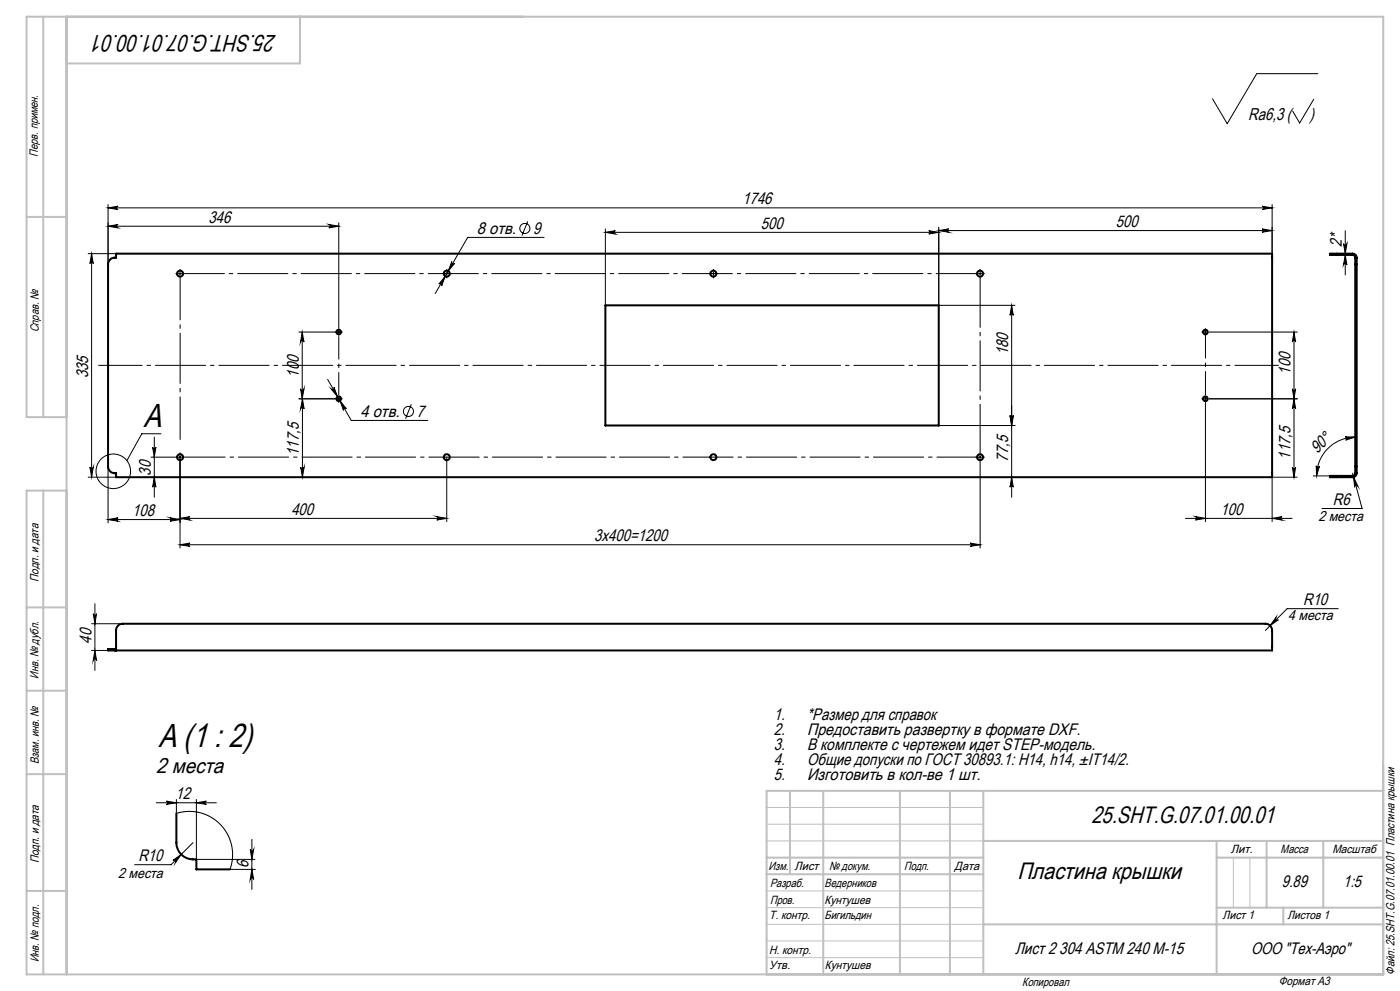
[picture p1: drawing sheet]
<svg xmlns="http://www.w3.org/2000/svg" width="420mm" height="297mm" viewBox="0 0 420 297" stroke-linecap="round" stroke-linejoin="round" font-family="sans-serif">
<g fill="none" stroke="#000" stroke-width=".6">
<path d="M34.8 76h346.8v67h-346.8v-1.2a2.02 2.02 0 0 1-2.4-2v-60.6a2.09 2.09 0 0 1 2.4-2zM406.6 77.2v64.6M406.6 77.2a.78 .78 0 0 0-.8-.8h-6.8v-.4h6.8a1.21 1.21 0 0 1 1.2 1.2M406.6 77.2h.4M407 77.2v64.6M181.6 91.5h100v36h-100zM406.6 141.8a.78 .78 0 0 1-.8 .8h-6.8v.4h6.8a1.21 1.21 0 0 0 1.2-1.2M406.6 141.8h.4M34.8 194.5h-2.4v.4h349.2v-6a1.99 1.99 0 0 0-2-2h-342.8a1.99 1.99 0 0 0-2 2v6M52.9 243.8v8.8a5.1 5.1 0 0 0 6 5v3h10.1"/>
<circle cx="54" cy="82" r=".89"/>
<circle cx="101.6" cy="99.5" r=".7"/>
<circle cx="134" cy="82" r=".89"/>
<circle cx="214" cy="82" r=".89"/>
<circle cx="294" cy="82" r=".89"/>
<circle cx="361.6" cy="99.5" r=".7"/>
<circle cx="101.6" cy="119.5" r=".7"/>
<circle cx="361.6" cy="119.5" r=".7"/>
<circle cx="54" cy="137" r=".89"/>
<circle cx="134" cy="137" r=".89"/>
<circle cx="214" cy="137" r=".89"/>
<circle cx="294" cy="137" r=".89"/>
</g>
<g fill="none" stroke="#000" stroke-width=".3">
<path d="M394.1 29.7l-4.2 7.2-2.1-3.6M395.4 22.1h-18.4l-8.8 15-4.5-7.5M26.5 76h8.3M27.5 76l.5 3a.49 .49 0 0 0-.5-.4 .49 .49 0 0 0-.5 .4zM27.5 76v67M32.4 62.3l3-.5a.49 .49 0 0 0-.4 .5 .49 .49 0 0 0 .4 .5zM32.4 67.8l3-.5a.51 .51 0 0 0-.4 .5 .51 .51 0 0 0 .4 .5zM32.4 61.3v17.9M32.4 62.3h349.2M32.4 67.8h69.2M98.6 67.3l3 .5-3 .5a.51 .51 0 0 0 .5-.5 .51 .51 0 0 0-.5-.5zM101.6 66.8v31.5"/>
<path d="M135.5 78.4a.51 .51 0 0 0 .2 .7 .51 .51 0 0 0 .7-.2l-1.9 2.3zM158.3 66.3l-1.7 4.3M163.2 71.2h-22.9l-9.7 16.8M181.6 69.6l3-.5a.49 .49 0 0 0-.5 .5 .49 .49 0 0 0 .5 .5zM181.6 68.6v22.9M181.6 69.6h100M278.6 69.1l3 .5-3 .5a.49 .49 0 0 0 .5-.5 .49 .49 0 0 0-.5-.5zM281.6 69.1l3-.5a.49 .49 0 0 0-.4 .5 .49 .49 0 0 0 .4 .5zM281.6 68.1v23.4h22.9M281.6 69.1h100M378.6 61.8l3 .5-3 .5a.49 .49 0 0 0 .5-.5 .49 .49 0 0 0-.5-.5zM378.6 68.6l3 .5-3 .5a.49 .49 0 0 0 .5-.5 .49 .49 0 0 0-.5-.5z"/>
<path d="M381.6 61.3v14.7M403 73a.51 .51 0 0 0 .6 .5 .51 .51 0 0 0 .5-.5l-.5 3zM403.6 76.4l.5 3a.51 .51 0 0 0-.5-.5 .51 .51 0 0 0-.6 .5zM403.6 69.1v13.3M53.5 82h1M54 81.5v1M89.7 99.5h10.7M90.7 99.5l.5 3a.51 .51 0 0 0-.5-.5 .51 .51 0 0 0-.5 .5zM90.7 99.5v20M101.1 99.5h1M101.6 99v1M133.5 82h1"/>
<path d="M133.6 82.8l-1.1 2.9a.49 .49 0 0 0-.2-.7 .49 .49 0 0 0-.6 .2zM134 81.5v1M213.5 82h1M214 81.5v1M293.5 82h1M294 81.5v1M303.5 91.5l.5 3a.49 .49 0 0 0-.5-.5 .49 .49 0 0 0-.5 .5zM303.5 91.5v57.5M361.1 99.5h1M361.6 99v1M362.8 99.5h26.4M388.2 99.5l.5 3a.49 .49 0 0 0-.5-.4 .49 .49 0 0 0-.5 .4z"/>
<path d="M388.2 99.5v43.5M89.7 119.5h10.7M90.2 116.5a.51 .51 0 0 0 .5 .5 .51 .51 0 0 0 .5-.5l-.5 3zM90.7 119.5l.5 3a.51 .51 0 0 0-.5-.5 .51 .51 0 0 0-.5 .5zM90.7 119.5v23.5M98.3 113.7l7.1 12.3h22.9M99.3 116.6a.49 .49 0 0 0 .7 .1 .49 .49 0 0 0 .2-.6l1.1 2.8zM101.1 119.5h1M101.6 119v1M361.1 119.5h1M361.6 119v1M362.8 119.5h26.4"/>
<path d="M387.7 116.5a.49 .49 0 0 0 .5 .5 .49 .49 0 0 0 .5-.5l-.5 3zM388.2 119.5l.5 3a.49 .49 0 0 0-.5-.4 .49 .49 0 0 0-.5 .4zM32.4 139.8v16.9M45.3 137h7.3M45.8 134a.49 .49 0 0 0 .5 .5 .49 .49 0 0 0 .5-.5l-.5 3zM46.3 131v18M48.3 130h-5.8l-4.4 8M53.5 137h1M54 136.5v27.7M102 120.1l1.9 2.4a.49 .49 0 0 0-.7-.2 .49 .49 0 0 0-.2 .7zM123.4 121.1l-1.7 4.4M134 137v19.3"/>
<path d="M281.6 127.5h22.9M293.5 137h1M294 136.5v1M294 138.4v25.8M303 124.5a.49 .49 0 0 0 .5 .5 .49 .49 0 0 0 .5-.5l-.5 3zM361.6 120.7v35.6M394.9 139.6a.5 .5 0 0 0 .4 .5 .5 .5 0 0 0 .6-.4l-.9 2.9zM403.5 130.9l3.1 .1-2.9 .9a.5 .5 0 0 0 .4-.6 .5 .5 0 0 0-.6-.4zM406.6 131a11.6 11.6 0 0 0-11.6 11.6M26.5 143h8.3M27 140a.49 .49 0 0 0 .5 .5 .49 .49 0 0 0 .5-.5l-.5 3zM32.4 155.7l3-.5a.51 .51 0 0 0-.4 .5 .51 .51 0 0 0 .4 .5z"/>
<path d="M32.4 155.7h21.6M46.3 143l.5 3a.49 .49 0 0 0-.5-.5 .49 .49 0 0 0-.5 .5zM51 155.2l3 .5-3 .5a.51 .51 0 0 0 .5-.5 .51 .51 0 0 0-.5-.5zM54 155.4l3-.6a.51 .51 0 0 0-.5 .5 .51 .51 0 0 0 .5 .6zM54 155.4h80M90.2 140a.51 .51 0 0 0 .5 .5 .51 .51 0 0 0 .5-.5l-.5 3zM131 154.8l3 .6-3 .5a.51 .51 0 0 0 .5-.6 .51 .51 0 0 0-.5-.5zM303.5 143l.5 3a.49 .49 0 0 0-.5-.5 .49 .49 0 0 0-.5 .5zM355.6 155.4h32M358.6 154.8l3 .6-3 .5a.51 .51 0 0 0 .5-.6 .51 .51 0 0 0-.5-.5zM381.6 155.4l3-.6a.51 .51 0 0 0-.5 .5 .51 .51 0 0 0 .5 .6zM387.7 140a.49 .49 0 0 0 .5 .5 .49 .49 0 0 0 .5-.5l-.5 3z"/>
<path d="M389.2 143h-7.6v13.3M394 142.6h5M405.8 141.8l2.8 10.6h-12M406.1 143l1.3 2.7a.5 .5 0 0 0-.7-.3 .5 .5 0 0 0-.3 .6zM54 163.3l3-.5a.49 .49 0 0 0-.5 .5 .49 .49 0 0 0 .5 .5zM54 163.3h240M291 162.8l3 .5-3 .5a.49 .49 0 0 0 .5-.5 .49 .49 0 0 0-.5-.5zM27.5 186.9h9.3M27.5 194.9h4.9M28 183.9a.49 .49 0 0 0 .5 .5 .49 .49 0 0 0 .5-.5l-.5 3zM28.5 194.9l.5 3a.49 .49 0 0 0-.5-.5 .49 .49 0 0 0-.5 .5zM28.5 180.9v20"/>
<path d="M382.8 185a.5 .5 0 0 0 0 .7 .5 .5 0 0 0 .7 0l-2.5 1.8zM401.5 182.4h-15.3l-6.6 6.5M52.9 239.6v4.2l3.5-.6h1.8l2.4 .5 1.8 .7 1.8 1.1 2.9 2.7 1.7 3 .8 2.9 .1 3.2-.7 3.3M58.9 239.6v18h17.6M46.9 240.6h18M49.9 240.1l3 .5-3 .5a.49 .49 0 0 0 .5-.5 .49 .49 0 0 0-.5-.5zM51.9 257.8l2.5-1.7-1.8 2.5a.51 .51 0 0 0 0-.7 .51 .51 0 0 0-.7-.1zM57.9 252.6l-6.6 6.5h-10.9M58.9 240.6l3-.5a.49 .49 0 0 0-.5 .5 .49 .49 0 0 0 .5 .5zM75.1 254.6a.51 .51 0 0 0 .5 .4 .51 .51 0 0 0 .5-.4l-.5 3zM75.6 251.6v15M58.9 260.6h17.7"/>
<path d="M75.6 260.6l.5 3a.51 .51 0 0 0-.5-.5 .51 .51 0 0 0-.5 .5z"/>
<circle cx="157.5" cy="68.5" r="1.51"/>
<circle cx="122.5" cy="123.3" r="1.51"/>
<circle cx="34" cy="141.3" r="5.2"/>
</g>
<path d="M29.5 109.5h354.1" fill="none" stroke="#000" stroke-width=".3" stroke-dasharray="15.2 1.3 1.3 1.3" stroke-dashoffset="2" stroke-linecap="butt"/>
<g fill="none" stroke="#000" stroke-width=".3" stroke-dasharray="15.2 1.3 1.3 1.3" stroke-linecap="butt">
<path d="M53 82h-.4M54 81v-.4M100.6 99.5h-.2M101.6 98.5v-.2M102.6 99.5h.2M133 82h-.4M134 81v-.4M134 83v.4M135 82h.4M213 82h-.4M214 81v-.4M214 83v.4"/>
<path d="M215 82h.4M293 82h-.4M294 81v-.4M294 83v.4M295 82h.4M360.6 99.5h-.2M361.6 98.5v-.2M362.6 99.5h.2M100.6 119.5h-.2M101.6 100.5v.2M102.6 119.5h.2M360.6 119.5h-.2"/>
<path d="M361.6 100.5v.2M362.6 119.5h.2M53 137h-.4M54 136v-.4M54 138v.4M101.6 120.5v.2M293 137h-.4M294 138v.4M295 137h.4M361.6 120.5v.2"/>
</g>
<path d="M54 83v48.8" fill="none" stroke="#000" stroke-width=".3" stroke-dasharray="15.2 1.3 1.3 1.3" stroke-dashoffset="2.3" stroke-linecap="butt"/>
<path d="M55 82h238.1" fill="none" stroke="#000" stroke-width=".3" stroke-dasharray="15.2 1.3 1.3 1.3" stroke-dashoffset="2.9" stroke-linecap="butt"/>
<path d="M294 136v-52.7" fill="none" stroke="#000" stroke-width=".3" stroke-dasharray="15.2 1.3 1.3 1.3" stroke-dashoffset=".3" stroke-linecap="butt"/>
<path d="M361.6 118.5v-18.3" fill="none" stroke="#000" stroke-width=".3" stroke-dasharray="15.2 1.3 1.3 1.3" stroke-dashoffset="8" stroke-linecap="butt"/>
<path d="M101.6 118.5v-17.7" fill="none" stroke="#000" stroke-width=".3" stroke-dasharray="15.2 1.3 1.3 1.3" stroke-dashoffset="8.3" stroke-linecap="butt"/>
<path d="M55 137h238.6" fill="none" stroke="#000" stroke-width=".3" stroke-dasharray="15.2 1.3 1.3 1.3" stroke-dashoffset="2.6" stroke-linecap="butt"/>
<path d="M230 242h65M230 247h65M230 252h65M370 257v15M375 257v15M230 277h65M230 272h65M230 267h65M230 287h65M230 282h65" fill="none" stroke="#c0c0c0" stroke-width=".3"/>
<g fill="none" stroke="#c0c0c0" stroke-width=".6">
<path d="M13 5v120M20 5v287M90 5v14h-70M8 65h12M20 125h-12v-120h407v287h-407v-145h12M13 147v145M8 182h12M8 207h12M8 232h12M237 237v25M247 237v55M270 237v55"/>
<path d="M285 237v55M295 237v55M415 237h-185v55M230 257h65M295 252h120M365 252v40M365 257h50M380 252v20M397 252v20M8 267h12M230 262h65M295 277h120"/>
<path d="M365 272h50M385 272v5"/>
</g>
<g fill="#000">
<path d="M27.5 76l.5 3a.49 .49 0 0 0-.5-.4 .49 .49 0 0 0-.5 .4zM27 140a.49 .49 0 0 0 .5 .5 .49 .49 0 0 0 .5-.5l-.5 3zM303 124.5a.49 .49 0 0 0 .5 .5 .49 .49 0 0 0 .5-.5l-.5 3zM303.5 143l.5 3a.49 .49 0 0 0-.5-.5 .49 .49 0 0 0-.5 .5zM45.8 134a.49 .49 0 0 0 .5 .5 .49 .49 0 0 0 .5-.5l-.5 3zM46.3 143l.5 3a.49 .49 0 0 0-.5-.5 .49 .49 0 0 0-.5 .5zM388.2 119.5l.5 3a.49 .49 0 0 0-.5-.4 .49 .49 0 0 0-.5 .4zM387.7 140a.49 .49 0 0 0 .5 .5 .49 .49 0 0 0 .5-.5l-.5 3zM90.7 119.5l.5 3a.51 .51 0 0 0-.5-.5 .51 .51 0 0 0-.5 .5zM90.2 140a.51 .51 0 0 0 .5 .5 .51 .51 0 0 0 .5-.5l-.5 3z"/>
<path d="M32.4 62.3l3-.5a.49 .49 0 0 0-.4 .5 .49 .49 0 0 0 .4 .5zM378.6 61.8l3 .5-3 .5a.49 .49 0 0 0 .5-.5 .49 .49 0 0 0-.5-.5zM32.4 155.7l3-.5a.51 .51 0 0 0-.4 .5 .51 .51 0 0 0 .4 .5zM51 155.2l3 .5-3 .5a.51 .51 0 0 0 .5-.5 .51 .51 0 0 0-.5-.5zM358.6 154.8l3 .6-3 .5a.51 .51 0 0 0 .5-.6 .51 .51 0 0 0-.5-.5zM381.6 155.4l3-.6a.51 .51 0 0 0-.5 .5 .51 .51 0 0 0 .5 .6z"/>
<path d="M278.6 69.1l3 .5-3 .5a.49 .49 0 0 0 .5-.5 .49 .49 0 0 0-.5-.5zM181.6 69.6l3-.5a.49 .49 0 0 0-.5 .5 .49 .49 0 0 0 .5 .5z"/>
<path d="M378.6 68.6l3 .5-3 .5a.49 .49 0 0 0 .5-.5 .49 .49 0 0 0-.5-.5zM281.6 69.1l3-.5a.49 .49 0 0 0-.4 .5 .49 .49 0 0 0 .4 .5zM98.6 67.3l3 .5-3 .5a.51 .51 0 0 0 .5-.5 .51 .51 0 0 0-.5-.5zM32.4 67.8l3-.5a.51 .51 0 0 0-.4 .5 .51 .51 0 0 0 .4 .5zM58.9 240.6l3-.5a.49 .49 0 0 0-.5 .5 .49 .49 0 0 0 .5 .5zM49.9 240.1l3 .5-3 .5a.49 .49 0 0 0 .5-.5 .49 .49 0 0 0-.5-.5z"/>
<path d="M403.6 76.4l.5 3a.51 .51 0 0 0-.5-.5 .51 .51 0 0 0-.6 .5zM403 73a.51 .51 0 0 0 .6 .5 .51 .51 0 0 0 .5-.5l-.5 3z"/>
<path d="M133.6 82.8l-1.9 2.4a.49 .49 0 0 1 .6-.2 .49 .49 0 0 1 .2 .7zM135.5 78.4l-1 2.8 1.9-2.3a.51 .51 0 0 1-.7 .2 .51 .51 0 0 1-.2-.7zM99.3 116.6l2 2.3-1.1-2.8a.49 .49 0 0 1-.2 .6 .49 .49 0 0 1-.7-.1zM102 120.1l1 2.9a.49 .49 0 0 1 .2-.7 .49 .49 0 0 1 .7 .2zM382.8 185l-1.8 2.5 2.5-1.8a.5 .5 0 0 1-.7 0 .5 .5 0 0 1 0-.7zM406.1 143l.3 3a.5 .5 0 0 1 .3-.6 .5 .5 0 0 1 .7 .3zM51.9 257.8a.51 .51 0 0 1 .7 .1 .51 .51 0 0 1 0 .7l1.8-2.5z"/>
<path d="M90.7 99.5l.5 3a.51 .51 0 0 0-.5-.5 .51 .51 0 0 0-.5 .5zM90.2 116.5a.51 .51 0 0 0 .5 .5 .51 .51 0 0 0 .5-.5l-.5 3zM388.2 99.5l.5 3a.49 .49 0 0 0-.5-.4 .49 .49 0 0 0-.5 .4zM387.7 116.5a.49 .49 0 0 0 .5 .5 .49 .49 0 0 0 .5-.5l-.5 3zM28 183.9a.49 .49 0 0 0 .5 .5 .49 .49 0 0 0 .5-.5l-.5 3zM28.5 194.9l.5 3a.49 .49 0 0 0-.5-.5 .49 .49 0 0 0-.5 .5z"/>
<path d="M303 124.5a.49 .49 0 0 0 .5 .5 .49 .49 0 0 0 .5-.5l-.5 3zM303.5 91.5l.5 3a.49 .49 0 0 0-.5-.5 .49 .49 0 0 0-.5 .5z"/>
<path d="M403.5 130.9l3.1 .1-2.9 .9a.5 .5 0 0 0 .4-.6 .5 .5 0 0 0-.6-.4zM394.9 139.6a.5 .5 0 0 0 .4 .5 .5 .5 0 0 0 .6-.4l-.9 2.9z"/>
<path d="M131 154.8l3 .6-3 .5a.51 .51 0 0 0 .5-.6 .51 .51 0 0 0-.5-.5zM54 155.4l3-.6a.51 .51 0 0 0-.5 .5 .51 .51 0 0 0 .5 .6z"/>
<path d="M54 163.3l3-.5a.49 .49 0 0 0-.5 .5 .49 .49 0 0 0 .5 .5zM291 162.8l3 .5-3 .5a.49 .49 0 0 0 .5-.5 .49 .49 0 0 0-.5-.5z"/>
<path d="M75.6 260.6l.5 3a.51 .51 0 0 0-.5-.5 .51 .51 0 0 0-.5 .5zM75.1 254.6a.51 .51 0 0 0 .5 .4 .51 .51 0 0 0 .5-.4l-.5 3z"/>
</g>
<g font-size="10">
<text x="43.1" y="127.8">A</text>
<text x="47.5" y="223.9">A (1 : 2)</text>
</g>
<g font-size="7.1">
<text x="82.9" y="10.6" transform="rotate(-180 82.9 10.6)">25.SHT.G.07.01.00.01</text>
<text x="327.4" y="246.8">25.SHT.G.07.01.00.01</text>
<text x="305.2" y="263.4">Пластина крышки</text>
</g>
<text font-size="6.4" x="46.9" y="231.6">2 места</text>
<g font-size="5.1">
<text x="374.5" y="36">Ra6,3 (</text>
<text x="392.9" y="36">)</text>
</g>
<g font-size="5">
<text x="222.7" y="61.2">1746</text>
<text x="62.6" y="66.7">346</text>
<text x="143" y="70.1">8 отв.</text>
<text x="160" y="70.1">9</text>
<text x="228.3" y="68.5">500</text>
<text x="334.8" y="68">500</text>
<text x="402.5" y="73.9" transform="rotate(-90 402.5 73.9)">2*</text>
<text x="302.4" y="106.5" transform="rotate(-90 302.4 106.5)">180</text>
<text x="26.4" y="113.4" transform="rotate(-90 26.4 113.4)">335</text>
<text x="89.6" y="113.2" transform="rotate(-90 89.6 113.2)">100</text>
<text x="387.1" y="112.2" transform="rotate(-90 387.1 112.2)">100</text>
<text x="108.1" y="124.9">4 отв.</text>
<text x="125.1" y="124.9">7</text>
<text x="89.7" y="136.7" transform="rotate(-90 89.7 136.7)">117,5</text>
<text x="387.1" y="137.8" transform="rotate(-90 387.1 137.8)">117,5</text>
<text x="395.2" y="136.2" transform="rotate(-47 395.2 136.2)">90°</text>
<text x="45.2" y="142.6" transform="rotate(-90 45.2 142.6)">30</text>
<text x="302.4" y="138.3" transform="rotate(-90 302.4 138.3)">77,5</text>
<text x="39.6" y="154.6">108</text>
<text x="87.4" y="154.2">400</text>
<text x="366.2" y="154.2">100</text>
<text x="399.9" y="151.3">R6</text>
<text x="178.3" y="162.2">3х400=1200</text>
<text x="391" y="181.3">R10</text>
<text x="27.4" y="192.9" transform="rotate(-90 27.4 192.9)">40</text>
<text x="232.2" y="215.9">1.</text>
<text x="242.2" y="215.9">*Размер для справок</text>
<text x="232.2" y="220.4">2.</text>
<text x="242.2" y="220.4">Предоставить развертку в формате DXF.</text>
<text x="232.2" y="224.9">3.</text>
<text x="242.2" y="224.9">В комплекте с чертежем идет STEP-модель.</text>
<text x="232.2" y="229.4">4.</text>
<text x="232.2" y="233.9">5.</text>
<text x="242.2" y="233.9">Изготовить в кол-ве 1 шт.</text>
<text x="242.2" y="229.4">Общие допуски по ГОСТ 30893.1: Н14, h14, ±IT14/2.</text>
<text x="52.7" y="239.5">12</text>
<text x="41.5" y="258">R10</text>
<text x="74.5" y="260.2" transform="rotate(-90 74.5 260.2)">6</text>
<text x="384.6" y="265.9">9.89</text>
<text x="403" y="265.9">1:5</text>
<text x="304.5" y="285.9">Лист 2 304 ASTM 240 M-15</text>
<text x="375.3" y="285.8">ООО &quot;Тех-Аэро&quot;</text>
</g>
<g font-size="4.3">
<text x="395.5" y="156.1">2 места</text>
<text x="386.4" y="185.9">4 места</text>
<text x="35.5" y="263.1">2 места</text>
</g>
<g font-size="3.6">
<text x="11.4" y="46.9" transform="rotate(-90 11.4 46.9)">Перв. примен.</text>
<text x="11.6" y="99.6" transform="rotate(-90 11.6 99.6)">Справ. №</text>
<text x="11.5" y="174.4" transform="rotate(-90 11.5 174.4)">Подп. и дата</text>
<text x="11.6" y="203.4" transform="rotate(-90 11.6 203.4)">Инв. № дубл.</text>
<text x="11.6" y="229" transform="rotate(-90 11.6 229)">Взам. инв. №</text>
<text x="369.2" y="255.7">Лит.</text>
<text x="384.2" y="255.7">Масса</text>
<text x="399.7" y="255.7">Масштаб</text>
<text x="11.7" y="258.8" transform="rotate(-90 11.7 258.8)">Подп. и дата</text>
<text x="230.6" y="260.6">Изм.</text>
<text x="238.4" y="260.6">Лист</text>
<text x="248.7" y="260.6">№ докум.</text>
<text x="271.3" y="260.7">Подп.</text>
<text x="286.4" y="260.7">Дата</text>
<text x="231" y="265.7">Разраб.</text>
<text x="247.4" y="265.7">Ведерников</text>
<text x="230.7" y="275.5">Т. контр.</text>
<text x="231" y="270.9">Пров.</text>
<text x="247.4" y="275.5">Бигильдин</text>
<text x="247.4" y="270.9">Кунтушев</text>
<text x="366.8" y="275.5">Лист 1</text>
<text x="386.2" y="275.5">Листов 1</text>
<text x="230.7" y="285.8">Н. контр.</text>
<text x="11.6" y="288.4" transform="rotate(-90 11.6 288.4)">Инв. № подл.</text>
<text x="230.7" y="290.5">Утв.</text>
<text x="247.4" y="290.5">Кунтушев</text>
<text x="418.4" y="292.1" transform="rotate(-90 418.4 292.1)">Файл: 25.SHT.G.07.01.00.01 Пластина крышки</text>
<text x="306.7" y="295.4">Копировал</text>
<text x="383.6" y="295.2">Формат A3</text>
</g>
</svg>
